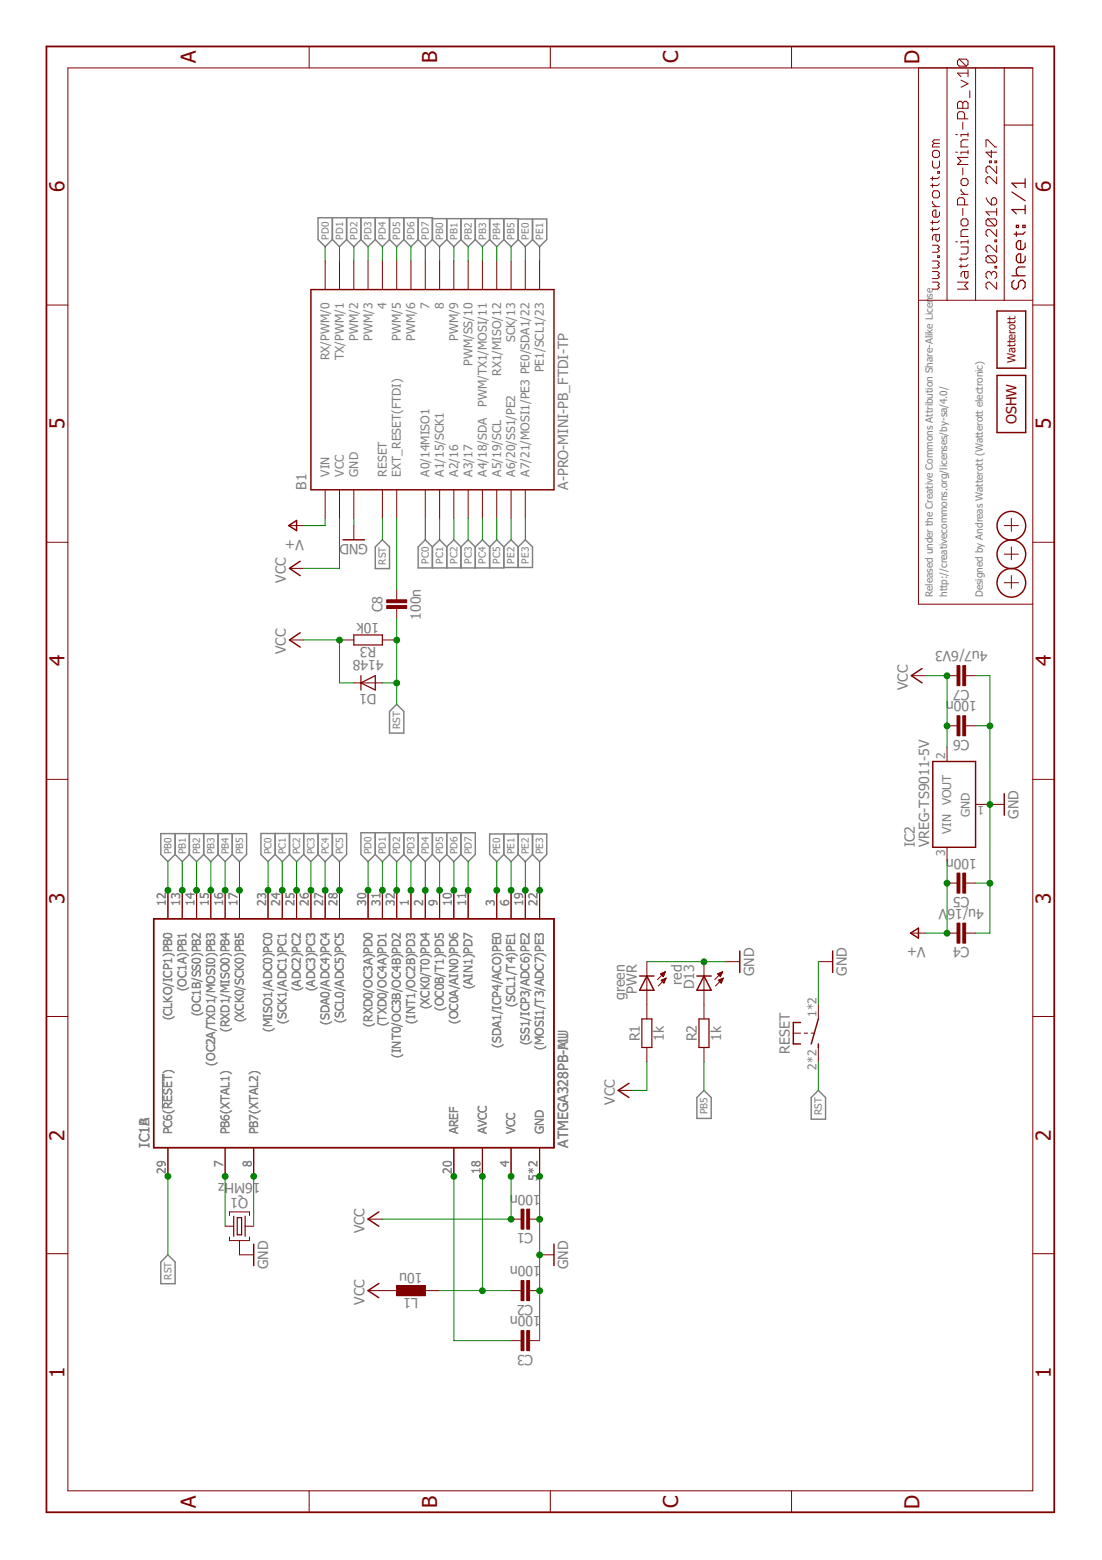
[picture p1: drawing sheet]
<svg xmlns="http://www.w3.org/2000/svg" width="210mm" height="297mm" viewBox="0 0 210 297" stroke-linecap="round" stroke-linejoin="round" font-family="sans-serif">
<path d="M30.9 204.5v6.7" fill="none" stroke="#808080" stroke-width=".19"/>
<g fill="none" stroke="#808080" stroke-width=".28">
<path d="M63.3 45.6l-1.4 1.4-1.3-1.4v-4.1h21.8v4.1M63.3 45.6l1.4 1.4 1.3-1.4M63.3 41.5v4.1M66 45.6l1.4 1.4 1.3-1.4M66 41.5v4.1M68.7 45.6l1.4 1.4 1.4-1.4M68.7 41.5v4.1M71.5 45.6l1.3 1.4 1.4-1.4M71.5 41.5v4.1M74.2 45.6l1.4 1.4 1.3-1.4M74.2 41.5v4.1M76.9 45.6l1.4 1.4 1.4-1.4"/>
<path d="M76.9 41.5v4.1M79.7 45.6l1.3 1.4 1.4-1.4M79.7 41.5v4.1M82.4 41.6h16.3v4M82.4 45.6l1.3 1.4 1.4-1.4M85.1 41.6v4M85.1 45.6l1.3 1.4 1.4-1.4M87.8 41.6v4M87.8 45.6l1.4 1.4 1.3-1.4M90.5 41.6v4M90.5 45.6l1.4 1.4 1.4-1.4M93.3 41.6v4"/>
<path d="M93.3 45.6l1.3 1.4 1.4-1.4M96 41.6v4M96 45.6l1.3 1.4 1.4-1.4M98.7 41.7h5.4v3.9l-1.3 1.4-1.4-1.4M98.7 45.6l1.4 1.4 1.3-1.4M101.4 41.7v3.9M71.5 104.1l1.3-1.3 1.4 1.3v4.2h-2.7zM82.4 104.1l-1.4-1.3-1.3 1.3v4h16.3v-4M82.4 104.1v4M82.4 104.1l1.3-1.3 1.4 1.3M85.1 104.1v4M85.1 104.1l1.3-1.3 1.4 1.3"/>
<path d="M87.8 104.1v4M87.8 104.1l1.4-1.3 1.3 1.3M90.5 104.1v4M90.5 104.1l1.4-1.3 1.4 1.3M93.3 104.1v4M93.3 104.1l1.3-1.3 1.4 1.3M96 104.1l1.3-1.3 1.4 1.3M98.7 104.1l1.4-1.3 1.3 1.3v4h-5.4M98.7 104.1v4M74.2 135.5l1.4-1.4 1.3 1.4v4.1h-2.7zM33.4 158.7v4M36.1 158.7v4"/>
<path d="M38.8 158.7v4M41.5 158.7v4M44.2 158.7v4M52.4 158.7v4M55.1 158.7v4M57.8 158.7v4M60.6 158.7v4M63.3 158.7v4M71.5 158.6v4.1M74.2 158.6v4.1M76.9 158.6v4.1M79.7 158.6v4.1"/>
<path d="M82.4 158.6v4.1M85.1 158.6v4.1M87.8 158.6v4.1M96 158.8v3.9M98.7 158.8v3.9M101.4 158.8v3.9M33.4 162.7l-1.4 1.4-1.4-1.4v-4h16.4v4l-1.4 1.4-1.4-1.4M33.4 162.7l1.3 1.4 1.4-1.4M36.1 162.7l1.3 1.4 1.4-1.4M38.8 162.7l1.4 1.4 1.3-1.4M41.5 162.7l1.4 1.4 1.3-1.4M52.4 162.7l-1.3 1.4-1.4-1.4v-4h16.3v4l-1.3 1.4-1.4-1.4"/>
<path d="M52.4 162.7l1.4 1.4 1.3-1.4M55.1 162.7l1.4 1.4 1.3-1.4M57.8 162.7l1.4 1.4 1.4-1.4M60.6 162.7l1.3 1.4 1.4-1.4M71.5 162.7l-1.4 1.4-1.4-1.4v-4.1h21.8v4.1l-1.3 1.4-1.4-1.4M71.5 162.7l1.3 1.4 1.4-1.4M74.2 162.7l1.4 1.4 1.3-1.4M76.9 162.7l1.4 1.4 1.4-1.4M79.7 162.7l1.3 1.4 1.4-1.4M82.4 162.7l1.3 1.4 1.4-1.4M85.1 162.7l1.3 1.4 1.4-1.4M96 162.7l-1.4 1.4-1.3-1.4v-3.9h10.8v3.9l-1.3 1.4-1.4-1.4"/>
<path d="M96 162.7l1.3 1.4 1.4-1.4M98.7 162.7l1.4 1.4 1.3-1.4M134.1 207.6l1.4 1.4v4h-2.8v-4zM154.5 209l1.4-1.4 1.3 1.4v4.1h-2.7zM32 238.9l1.4 1.4v4.1h-2.8v-4.1z"/>
</g>
<g fill="none" stroke="#800000" stroke-width=".19">
<path d="M12.9 12.9h183.8v271h-183.8zM58.9 8.8v4.1M104.8 8.8v4.1M150.8 8.8v4.1M174.9 12.9v102.1h21.8M180.4 12.9v44.3M182.7 11.3h1.3l.4 .3v.7l-.4 .3M182.7 19.3h.3l.4 .3 .3-.3h.3l.4 .3v1h-2v-1zM182.7 11.3l-.3 .3v.7l.3 .3h1.3M182.7 11.3l1.3 1.3M183 15.3l1.4 .6-1.4 .7M183.4 19.6v1"/>
<path d="M184.4 13.3v1.3M184.4 13.9h-2l.6 .7M184.7 17.3v1.3M185.8 12.9v44.3M191.3 12.9v44.3M177.6 30.6v1l.3 .4h.7l.3-.4v-1M177.6 33.7v.6M177.6 35v.7M177.6 38.3v.4l.7 .6M177.6 39.3h1.3M177.9 36.3h.7l.3 .4v.6l-.3 .4h-.7l-.3-.4v-.6zM177.9 28.6h.7l.3 .4v.7l-.3 .3h-.7l-.3-.3v-.7z"/>
<path d="M177.9 27.3l-.3 .3v.4h1.3M177.9 27.3h1M178.6 32.7h.3v.3h-.3zM178.9 33.7l-.3 .3h-1.3M178.9 35l-.3 .3h-1.3M178.9 26.6h-1l-.3 .4 .3 .3M182 29h.4M182 25.6h.4M183 36v.3l.7 .7M183 37h1.4M183.4 34h.6l.4 .3v.7l-.4 .3h-.6l-.4-.3v-.7zM183.4 23.3v1.3"/>
<path d="M183.4 32v1.3M183.4 39.7v1.3M183.7 22.6v-1l-.3-.3h-.7l-.3 .3v1h2M183.7 39v-1l-.3-.3h-.7l-.3 .3v1h2M184.4 25.6h-1.4v.4M184.4 26.6h-1l-.4 .4v1h1.4M184.4 29h-1.4v.3M184.4 25.3v.7M184.4 28.6v.7M184.4 30h-2l.6 .6-.6 .7h2M187.8 28v-1.4h.4l1.3 1.4h.3M187.8 37.7l.4 .6 .6 .7"/>
<path d="M188.5 30.6h.3v.4h-.3zM188.8 38l.4-.3h.3l.3 .3v.7l-.3 .3h-.7zM188.8 28.6v1.4l-1-1h2M189.5 30.6h.3v.4h-.3zM189.8 31.6v1.4l-1.3-1.4h-.3l-.4 .4v.7l.4 .3M189.8 33.7v1.3l-1.3-1.3h-.3l-.4 .3v.7l.4 .3M189.8 39.7v1.3M191.3 23.8h5.4M8.8 58.1h4.1M61.9 49.7v5.4M64.7 49.7v5.4M67.4 49.7v5.4"/>
<path d="M70.1 49.7v5.4M72.8 49.7v5.4M75.6 49.7v5.4M78.3 49.7v5.4M81 49.7v5.4M83.7 49.7v5.4M86.4 49.7v5.4M89.2 49.7v5.4M91.9 49.7v5.4M94.6 49.7v5.4M97.3 49.7v5.4M100.1 49.7v5.4"/>
<path d="M102.8 49.7v5.4M174.9 57.2h21.8M177.6 53.7h1l.3 .3-.3 .4 .3 .3-.3 .4h-1M177.6 51.7h1l.3 .3-.3 .4 .3 .3-.3 .3h-1M177.6 49.7h1l.3 .3-.3 .4 .3 .3-.3 .3h-1M177.6 46.7h1l.3 .3-.3 .4 .3 .3-.3 .3h-1M177.6 42v.7M177.6 43.3v.7M178.3 44.7v1l.3 .3 .3-.3v-1h-1l-.3 .3v.7M178.6 48.7h.3v.3h-.3zM178.9 43.3l-.3 .4h-1.3M178.9 40.3v.7l-.3 .3h-.7l-.3-.3v-.7l.3-.3h.4v1.3"/>
<path d="M178.9 42l-.3 .4h-1.3M182 46h.4M182.4 53.7h2l-.7 .7 .7 .7h-2M183 49v.7M183 50.4v.6M183 47h1.4v1l-.4 .4h-1M183.4 41.7h.6l.4 .3v.7l-.4 .3h-.6l-.4-.3v-.7zM183.7 51.7v1l.3 .3 .4-.3v-1h-1l-.4 .3v.7M184.4 43.7h-1l-.4 .3v1h1.4M184.4 46h-1.4v.4M184.4 45.7v.7M184.4 50.4l-.4 .3h-1.3"/>
<path d="M184.4 49l-.4 .4h-1.3M188.2 41.7h1.3l.3 .3v.7l-.3 .3M188.2 41.7l-.4 .3v.7l.4 .3h1.3M188.2 48.7h1.3l.3 .3v.7l-.3 .3M188.2 48.7l-.4 .3v.7l.4 .3h1.3M188.2 48.7l1.3 1.3M188.2 41.7l1.3 1.3M188.8 52l-.3-.3h-.3l-.4 .3v.7l.4 .3M188.8 52l.4-.3h.3l.3 .3v.7l-.3 .3M188.8 52v.4M189.5 50.7h.3v.3h-.3zM189.5 45.7h.3v.3h-.3z"/>
<path d="M189.8 53.7v1.4l-1.3-1.4h-.3l-.4 .3v.7l.4 .4M189.8 43.7v1.3l-1.3-1.3h-.3l-.4 .3v.7l.4 .3M189.8 46.7v1.3l-1.3-1.3h-.3l-.4 .3v.7l.4 .3M189.8 40.3h-2l.7 .7M196.7 58.1h4.1M61.9 93.3v5.4M64.7 93.3v5.4M67.4 93.3v5.4M72.8 93.3v5.4M75.6 93.3v5.4M81 93.3v5.4M83.7 93.3v5.4"/>
<path d="M86.4 93.3v5.4M89.2 93.3v5.4M91.9 93.3v5.4M94.6 93.3v5.4M97.3 93.3v5.4M100.1 93.3v5.4M192.6 98.7v2.5M8.8 103.3h4.1M55.1 100.1h2.7M55.1 108.2h2.7M67.4 100.1v2.7M75.6 112.3v1.9"/>
<path d="M75.6 115.9v1.9M191.3 111h2.7M191.3 105.5h2.7M191.3 100.1h2.7M192.6 104.1v2.5M192.6 109.6v2.5M196.7 103.3h4.1M55.1 121.9h2.7M64.7 121.9h2.7M67.4 130h5.4M72.8 121.9h2.8M173.6 128.7h2.7"/>
<path d="M180.4 138.2h1.9M180.4 128.7h1.9M183.9 138.2h1.9M183.9 128.7h1.9M8.8 148.4h4.1M180.4 142.3v2.7M185.8 153.2h5.5M196.7 148.4h4.1M32 169.5v5.4M34.7 169.5v5.4M37.4 169.5v5.4M40.2 169.5v5.4"/>
<path d="M42.9 169.5v5.4M45.6 169.5v5.4M51.1 169.5v5.4M53.8 169.5v5.4M56.5 169.5v5.4M59.2 169.5v5.4M61.9 169.5v5.4M64.7 169.5v5.4M70.1 169.5v5.4M72.8 169.5v5.4M75.6 169.5v5.4M78.3 169.5v5.4"/>
<path d="M81 169.5v5.4M83.7 169.5v5.4M86.4 169.5v5.4M89.2 169.5v5.4M94.6 169.5v5.4M97.3 169.5v5.4M100.1 169.5v5.4M102.8 169.5v5.4M173.6 177.7h2.7M180.4 161.3v2.8M180.4 168.1h1.9M180.4 177.7h1.9"/>
<path d="M183.9 168.1h1.9M183.9 177.7h1.9M8.8 193.5h4.1M123.2 183.1v10.9M123.2 199.5v2.7M125.8 185.4l.9-.4-.4 1zM125.9 186.6l1-.4-.4 1zM125.9 185.4v.1M126 185.3v.4M126 186.6v.2M126.2 185.3v.5M126.2 186.5v.4"/>
<path d="M126.3 185.2v.7M126.3 186.5v.5M126.4 185.1v.6M126.4 186.4v.8M126.6 185.1v.3M126.6 186.4v.6M126.7 185v.1M126.7 186.3v.4M126.7 185l-1.5 1.5M126.8 186.3v.1M126.9 186.2l-1.5 1.5M134.1 183.1v10.9"/>
<path d="M134.1 199.5v2.7M136.7 185.4l.5 .6M136.7 185.4v.1M136.8 185.4v.2M136.8 186.6v.1M137 185.3v.4M137 186.6v.2M137.1 185.3v.5M137.1 186.5v.4M137.2 185.2v.8M137.2 186.5v.6M137.4 185.1v.6"/>
<path d="M137.4 186.4v.8M137.5 185.1v.3M137.5 186.4v.5M137.6 185h.1M137.6 186.3v.3M137.6 185l-1.5 1.5M137.6 185l-.4 1M137.6 185l-.9 .4M137.8 186.2v.1M137.8 186.2l-1.5 1.5M137.8 186.2l-.4 1M137.8 186.2l-1 .4 .6 .6"/>
<path d="M138.2 183.1h2.7M151.1 196.7h1.4M153.2 196.7h.6M154.5 196.7h.7M155.9 183.1h2.7M155.9 191.3v2.7M155.9 199.5v2.7M196.7 193.5h4.1M32 218.5v5.5M42.9 218.5v5.5M48.3 218.5v5.5M86.4 218.5v5.5"/>
<path d="M91.9 218.5v5.5M97.3 218.5v5.5M102.8 218.5v5.5M117.8 207.6h2.7M8.8 238.7h4.1M42.9 233.5h1.6M43.7 231.5v-.7h3.8v.7M43.7 235.5v.7h3.8v-.7M45.6 236.2v2.7h2.7M46.7 233.5h1.6M70.1 232.1h2.7M97.3 232.1h2"/>
<path d="M100.9 232.1h1.9M102.8 238.9h2.7M196.7 238.7h4.1M70.1 245.7h5.5M75.6 244.8h5.4v1.9h-5.4zM81 245.7h2.7M97.3 245.7h2M97.3 255.3h2M100.9 245.7h1.9M100.9 255.3h1.9M58.9 283.9v4.1M104.8 283.9v4.1"/>
<path d="M150.8 283.9v4.1"/>
</g>
<g fill="none" stroke="#800000" stroke-width=".28">
<path d="M59.2 55.1h46.3v38.2h-46.3zM189.9 59.2h5.5v10.9h-5.5zM189.9 71.5h5.5v10.9h-5.5zM55 100.1l1.5-1v1.9zM57.2 106.9l-2.1 1.3 2.1 1.4M65.3 102.8h4.1M57.2 120.5l-2.1 1.4 2.1 1.3M175.6 127.3l-2 1.4 2 1.3M177.7 145h8.1v16.3h-8.1zM191.3 151.1v4.1M29.3 174.9h76.2v43.6h-76.2zM173.4 177.7l1.5-1v1.9z"/>
<path d="M121.8 185.8h2.8M123.2 185.8l1.4 2.8h-2.8zM132.7 185.8h2.8M134.1 185.8l1.4 2.8h-2.8zM140.9 181.1v4.1M152.5 194.7h-1.4v4.1h1.4M155.9 198.8v.7M155.9 194l-1.4 4.8M158.6 181.1v4.1M119.8 206.3l-2 1.3 2 1.4M48.3 236.9v4.1M72.2 230.8l-2.1 1.3 2.1 1.4"/>
<path d="M105.5 236.9v4.1M72.2 244.4l-2.1 1.3 2.1 1.4"/>
<circle cx="192.6" cy="100.1" r="2.73"/>
<circle cx="192.6" cy="111" r="2.73"/>
<circle cx="192.6" cy="105.5" r="2.73"/>
</g>
<path d="M8.8 8.8h192v279.2h-192z" fill="none" stroke="#800000" stroke-width=".34"/>
<g fill="none" stroke="#800000" stroke-width=".23">
<path d="M192.7 36.6l2.6 1.6M195.3 39.9h-2.6l.9 .8M195.3 34v1.7M195.3 39.1v1.6M195.3 34.9h-2.6l.9 .8M192.7 52.5h2.6M193.2 53.4l-.5 .4v.8l.5 .4h.4l.4-.4v-.8l.4-.4h.4l.5 .4v.8l-.5 .4M193.6 42.9h.4v.4h-.4zM193.6 44.2v.8M194.8 42.9h.5v.4h-.5zM195.3 46.2v.9l-.5 .4h-.8l-.4-.4v-.9l.4-.4h.4v1.7M195.3 48.8v.8l-.5 .4h-.8l-.4-.4v-.8l.4-.5h.4v1.7"/>
<path d="M195.3 50.8h-1.3l-.4 .5v.8l.4 .4M195.3 44.2l-.5 .4h-1.6M67.4 120.9h5.4v1.9h-5.4zM68.7 130l2.8-1.3v2.7zM68.7 128.7v2.7M122.3 194h1.9v5.5h-1.9zM133.1 194h1.9v5.5h-1.9zM44.5 231.6v3.8M45.2 231.9h.8v3.2h-.8zM46.7 231.6v3.8"/>
</g>
<g fill="#800000" stroke="#800000" stroke-width=".19">
<path d="M182.3 166.2h.5v3.9h-.5z"/>
<path d="M183.4 166.2h.5v3.9h-.5z"/>
<path d="M182.3 136.3h.5v3.8h-.5z"/>
<path d="M183.4 136.3h.5v3.8h-.5z"/>
<path d="M182.3 126.7h.5v3.9h-.5z"/>
<path d="M183.4 126.7h.5v3.9h-.5z"/>
<path d="M99.3 243.8h.5v3.8h-.5z"/>
<path d="M100.3 243.8h.6v3.8h-.6z"/>
<path d="M99.3 253.4h.5v3.8h-.5z"/>
<path d="M100.3 253.4h.6v3.8h-.6z"/>
<path d="M75.5 244.8h5.5v1.9h-5.5z"/>
<path d="M182.3 175.8h.5v3.8h-.5z"/>
<path d="M183.4 175.8h.5v3.8h-.5z"/>
<path d="M73.7 114.2h3.8v.6h-3.8z"/>
<path d="M73.7 115.3h3.8v.6h-3.8z"/>
<path d="M99.3 230.2h.5v3.8h-.5z"/>
<path d="M100.3 230.2h.6v3.8h-.6z"/>
</g>
<g fill="#008000" stroke="#008000" stroke-width=".19">
<circle cx="102.8" cy="224" r=".55"/>
<circle cx="102.8" cy="232.2" r=".55"/>
<circle cx="102.8" cy="245.8" r=".55"/>
<circle cx="102.8" cy="239" r=".55"/>
<circle cx="188.6" cy="138.2" r=".55"/>
<circle cx="188.6" cy="153.2" r=".55"/>
<circle cx="188.6" cy="168.2" r=".55"/>
<circle cx="134.1" cy="183.1" r=".55"/>
<circle cx="97.3" cy="224" r=".55"/>
<circle cx="97.3" cy="232.2" r=".55"/>
<circle cx="180.4" cy="138.2" r=".55"/>
<circle cx="180.4" cy="128.7" r=".55"/>
<circle cx="64.7" cy="121.9" r=".55"/>
<circle cx="102.8" cy="169.5" r=".55"/>
<circle cx="100.1" cy="169.5" r=".55"/>
<circle cx="97.3" cy="169.5" r=".55"/>
<circle cx="94.6" cy="169.5" r=".55"/>
<circle cx="89.2" cy="169.5" r=".55"/>
<circle cx="86.4" cy="169.5" r=".55"/>
<circle cx="83.7" cy="169.5" r=".55"/>
<circle cx="81" cy="169.5" r=".55"/>
<circle cx="78.3" cy="169.5" r=".55"/>
<circle cx="75.6" cy="169.5" r=".55"/>
<circle cx="72.8" cy="169.5" r=".55"/>
<circle cx="70.1" cy="169.5" r=".55"/>
<circle cx="32" cy="169.5" r=".55"/>
<circle cx="34.7" cy="169.5" r=".55"/>
<circle cx="37.4" cy="169.5" r=".55"/>
<circle cx="40.2" cy="169.5" r=".55"/>
<circle cx="42.9" cy="169.5" r=".55"/>
<circle cx="45.6" cy="169.5" r=".55"/>
<circle cx="51.1" cy="169.5" r=".55"/>
<circle cx="53.8" cy="169.5" r=".55"/>
<circle cx="56.5" cy="169.5" r=".55"/>
<circle cx="59.2" cy="169.5" r=".55"/>
<circle cx="61.9" cy="169.5" r=".55"/>
<circle cx="64.7" cy="169.5" r=".55"/>
<circle cx="32" cy="224" r=".55"/>
<circle cx="75.6" cy="121.9" r=".55"/>
<circle cx="75.6" cy="130" r=".55"/>
<circle cx="91.9" cy="245.8" r=".55"/>
<circle cx="91.9" cy="224" r=".55"/>
<circle cx="86.4" cy="224" r=".55"/>
<circle cx="48.3" cy="224" r=".55"/>
<circle cx="42.9" cy="224" r=".55"/>
<circle cx="180.4" cy="168.2" r=".55"/>
<circle cx="180.4" cy="177.7" r=".55"/>
</g>
<g fill="none" stroke="#008000" stroke-width=".19">
<path d="M61.9 47v2.7M64.7 47v2.7M67.4 47v2.7M70.1 47v2.7M72.8 47v2.7M75.6 47v2.7M78.3 47v2.7M81 47v2.7M83.7 47v2.7M86.4 47v2.7M89.2 47v2.7M91.9 47v2.7"/>
<path d="M94.6 47v2.7M97.3 47v2.7M100.1 47v2.7M102.8 47v2.7M61.9 98.7v1.4h-4.1M64.7 98.7v9.5h-6.9M67.4 98.7v1.4M72.8 98.7v4.1M75.6 98.7v13.6M81 98.7v4.1M83.7 98.7v4.1M86.4 98.7v4.1"/>
<path d="M89.2 98.7v4.1M91.9 98.7v4.1M94.6 98.7v4.1M97.3 98.7v4.1M100.1 98.7v4.1M75.6 117.8v16.3M57.8 121.9h6.9v8.1h2.7M72.8 130h2.8M176.3 128.7h4.1v13.6M185.8 128.7h2.8v49h-2.8M185.8 138.2h2.8M32 164.1v5.4"/>
<path d="M34.7 164.1v5.4M37.4 164.1v5.4M40.2 164.1v5.4M42.9 164.1v5.4M45.6 164.1v5.4M51.1 164.1v5.4M53.8 164.1v5.4M56.5 164.1v5.4M59.2 164.1v5.4M61.9 164.1v5.4M64.7 164.1v5.4M70.1 164.1v5.4"/>
<path d="M72.8 164.1v5.4M75.6 164.1v5.4M78.3 164.1v5.4M81 164.1v5.4M83.7 164.1v5.4M86.4 164.1v5.4M89.2 164.1v5.4M94.6 164.1v5.4M97.3 164.1v5.4M100.1 164.1v5.4M102.8 164.1v5.4M180.4 164.1v13.6h-4.1"/>
<path d="M185.8 168.1h2.8M123.2 183.1h15M155.9 183.1v8.2M123.2 202.2v5.4h-2.7M134.1 202.2v5.4M155.9 202.2v5.4M32 224v14.9M42.9 224v9.5M48.3 224v9.5M86.4 224v31.3h10.9M91.9 224v21.7M97.3 224v8.1h-24.5"/>
<path d="M102.8 224v31.3M83.7 245.7h13.6"/>
</g>
<g font-size="3.9" fill="#800000">
<text x="37.3" y="12.1" transform="rotate(-90 37.3 12.1)">A</text>
<text x="83.2" y="12.1" transform="rotate(-90 83.2 12.1)">B</text>
<text x="129.2" y="12.1" transform="rotate(-90 129.2 12.1)">C</text>
<text x="175.1" y="12.2" transform="rotate(-90 175.1 12.2)">D</text>
<text x="12.3" y="36.6" transform="rotate(-90 12.3 36.6)">6</text>
<text x="200.2" y="36.6" transform="rotate(-90 200.2 36.6)">6</text>
<text x="12.3" y="81.7" transform="rotate(-90 12.3 81.7)">5</text>
<text x="200.2" y="81.7" transform="rotate(-90 200.2 81.7)">5</text>
<text x="12.3" y="126.9" transform="rotate(-90 12.3 126.9)">4</text>
<text x="200.2" y="126.9" transform="rotate(-90 200.2 126.9)">4</text>
<text x="12.3" y="172.1" transform="rotate(-90 12.3 172.1)">3</text>
<text x="200.2" y="172.1" transform="rotate(-90 200.2 172.1)">3</text>
<text x="12.3" y="217.2" transform="rotate(-90 12.3 217.2)">2</text>
<text x="200.2" y="217.2" transform="rotate(-90 200.2 217.2)">2</text>
<text x="12.3" y="262.4" transform="rotate(-90 12.3 262.4)">1</text>
<text x="200.2" y="262.4" transform="rotate(-90 200.2 262.4)">1</text>
<text x="37.3" y="287.1" transform="rotate(-90 37.3 287.1)">A</text>
<text x="83.2" y="287.1" transform="rotate(-90 83.2 287.1)">B</text>
<text x="129.2" y="287.1" transform="rotate(-90 129.2 287.1)">C</text>
<text x="175.1" y="287.2" transform="rotate(-90 175.1 287.2)">D</text>
</g>
<text font-size="2.7" fill="#800000" x="193.6" y="80.8" transform="rotate(-90 193.6 80.8)">OSHW</text>
<g font-size="2.7" fill="#808080">
<text x="58.4" y="93.3" transform="rotate(-90 58.4 93.3)">B1</text>
<text x="108.2" y="93.3" transform="rotate(-90 108.2 93.3)">A-PRO-MINI-PB_FTDI-TP</text>
<text x="57.9" y="102.8" transform="rotate(-180 57.9 102.8)">V+</text>
<text x="70.1" y="103.6" transform="rotate(-180 70.1 103.6)">GND</text>
<text x="54.5" y="111" transform="rotate(-90 54.5 111)">VCC</text>
<text x="72.2" y="118.6" transform="rotate(-180 72.2 118.6)">10k</text>
<text x="72.8" y="116.6" transform="rotate(-90 72.8 116.6)">C8</text>
<text x="80.2" y="118" transform="rotate(-90 80.2 118)">100n</text>
<text x="54.5" y="124.6" transform="rotate(-90 54.5 124.6)">VCC</text>
<text x="71.7" y="123.2" transform="rotate(-180 71.7 123.2)">R3</text>
<text x="73" y="125.7" transform="rotate(-180 73 125.7)">4148</text>
<text x="188.1" y="124" transform="rotate(-180 188.1 124)">4u7/6V3</text>
<text x="172.9" y="131.4" transform="rotate(-90 172.9 131.4)">VCC</text>
<text x="184.6" y="131.4" transform="rotate(-180 184.6 131.4)">C7</text>
<text x="71.7" y="132.2" transform="rotate(-180 71.7 132.2)">D1</text>
<text x="186.1" y="133.6" transform="rotate(-180 186.1 133.6)">100n</text>
<text x="184.6" y="140.9" transform="rotate(-180 184.6 140.9)">C6</text>
<text x="194" y="155.9" transform="rotate(-90 194 155.9)">GND</text>
<text x="174.3" y="161.3" transform="rotate(-90 174.3 161.3)">IC2</text>
<text x="177" y="161.3" transform="rotate(-90 177 161.3)">VREG-TS9011-5V</text>
<text x="186.1" y="163.5" transform="rotate(-180 186.1 163.5)">100n</text>
<text x="184.6" y="170.9" transform="rotate(-180 184.6 170.9)">C5</text>
<text x="187.4" y="173" transform="rotate(-180 187.4 173)">4u/16V</text>
<text x="143.6" y="185.8" transform="rotate(-90 143.6 185.8)">GND</text>
<text x="161.3" y="185.8" transform="rotate(-90 161.3 185.8)">GND</text>
<text x="176.3" y="180.4" transform="rotate(-180 176.3 180.4)">V+</text>
<text x="184.6" y="180.4" transform="rotate(-180 184.6 180.4)">C4</text>
<text x="119" y="190.5" transform="rotate(-90 119 190.5)">green</text>
<text x="121.3" y="189.2" transform="rotate(-90 121.3 189.2)">PWR</text>
<text x="129.9" y="187.5" transform="rotate(-90 129.9 187.5)">red</text>
<text x="132.2" y="188.4" transform="rotate(-90 132.2 188.4)">D13</text>
<text x="121.8" y="198.3" transform="rotate(-90 121.8 198.3)">R1</text>
<text x="126.5" y="198.1" transform="rotate(-90 126.5 198.1)">1k</text>
<text x="132.7" y="198.3" transform="rotate(-90 132.7 198.3)">R2</text>
<text x="137.4" y="198.1" transform="rotate(-90 137.4 198.1)">1k</text>
<text x="150.4" y="200.6" transform="rotate(-90 150.4 200.6)">RESET</text>
<text x="117.1" y="210.3" transform="rotate(-90 117.1 210.3)">VCC</text>
<text x="28.4" y="218.5" transform="rotate(-90 28.4 218.5)">IC1A</text>
<text x="28.4" y="218.5" transform="rotate(-90 28.4 218.5)">IC1B</text>
<text x="108.2" y="218.5" transform="rotate(-90 108.2 218.5)">ATMEGA328PB-AU</text>
<text x="108.2" y="218.5" transform="rotate(-90 108.2 218.5)">ATMEGA328PB-MU</text>
<text x="42.8" y="225.3" transform="rotate(-180 42.8 225.3)">z</text>
<text x="48.1" y="225.3" transform="rotate(-180 48.1 225.3)">6MH</text>
<text x="49.6" y="225.3" transform="rotate(-180 49.6 225.3)">1</text>
<text x="103" y="227.5" transform="rotate(-180 103 227.5)">100n</text>
<text x="47.3" y="228" transform="rotate(-180 47.3 228)">Q1</text>
<text x="69.4" y="234.9" transform="rotate(-90 69.4 234.9)">VCC</text>
<text x="101.6" y="234.9" transform="rotate(-180 101.6 234.9)">C1</text>
<text x="51.1" y="241.7" transform="rotate(-90 51.1 241.7)">GND</text>
<text x="80.5" y="242.5" transform="rotate(-180 80.5 242.5)">10u</text>
<text x="103" y="241.1" transform="rotate(-180 103 241.1)">100n</text>
<text x="108.2" y="241.7" transform="rotate(-90 108.2 241.7)">GND</text>
<text x="69.4" y="248.5" transform="rotate(-90 69.4 248.5)">VCC</text>
<text x="79.7" y="247.1" transform="rotate(-180 79.7 247.1)">L1</text>
<text x="101.6" y="248.5" transform="rotate(-180 101.6 248.5)">C2</text>
<text x="103" y="250.6" transform="rotate(-180 103 250.6)">100n</text>
<text x="101.6" y="258" transform="rotate(-180 101.6 258)">C3</text>
</g>
<g font-size="2.3" fill="#808080">
<text x="73.6" y="58.9" transform="rotate(-90 73.6 58.9)">4</text>
<text x="81.8" y="58.9" transform="rotate(-90 81.8 58.9)">7</text>
<text x="84.5" y="58.9" transform="rotate(-90 84.5 58.9)">8</text>
<text x="68.2" y="64.9" transform="rotate(-90 68.2 64.9)">PWM/2</text>
<text x="70.9" y="64.9" transform="rotate(-90 70.9 64.9)">PWM/3</text>
<text x="76.4" y="64.9" transform="rotate(-90 76.4 64.9)">PWM/5</text>
<text x="79.1" y="64.9" transform="rotate(-90 79.1 64.9)">PWM/6</text>
<text x="87.3" y="64.9" transform="rotate(-90 87.3 64.9)">PWM/9</text>
<text x="98.2" y="65.1" transform="rotate(-90 98.2 65.1)">SCK/13</text>
<text x="62.8" y="68.6" transform="rotate(-90 62.8 68.6)">RX/PWM/0</text>
<text x="65.5" y="68.5" transform="rotate(-90 65.5 68.5)">TX/PWM/1</text>
<text x="90" y="69.7" transform="rotate(-90 90 69.7)">PWM/SS/10</text>
<text x="95.4" y="71.6" transform="rotate(-90 95.4 71.6)">RX1/MISO/12</text>
<text x="103.6" y="70.9" transform="rotate(-90 103.6 70.9)">PE1/SCL1/23</text>
<text x="92.7" y="77.5" transform="rotate(-90 92.7 77.5)">PWM/TX1/MOSI/11</text>
<text x="62.8" y="90.8" transform="rotate(-90 62.8 90.8)">VIN</text>
<text x="65.5" y="90.8" transform="rotate(-90 65.5 90.8)">VCC</text>
<text x="68.2" y="90.8" transform="rotate(-90 68.2 90.8)">GND</text>
<text x="73.7" y="90.8" transform="rotate(-90 73.7 90.8)">RESET</text>
<text x="76.4" y="90.8" transform="rotate(-90 76.4 90.8)">EXT_RESET(FTDI)</text>
<text x="81.8" y="90.8" transform="rotate(-90 81.8 90.8)">A0/14MISO1</text>
<text x="84.5" y="90.8" transform="rotate(-90 84.5 90.8)">A1/15/SCK1</text>
<text x="87.3" y="90.8" transform="rotate(-90 87.3 90.8)">A2/16</text>
<text x="90" y="90.8" transform="rotate(-90 90 90.8)">A3/17</text>
<text x="92.7" y="90.8" transform="rotate(-90 92.7 90.8)">A4/18/SDA</text>
<text x="95.4" y="90.8" transform="rotate(-90 95.4 90.8)">A5/19/SCL</text>
<text x="98.2" y="90.8" transform="rotate(-90 98.2 90.8)">A6/20/SS1/PE2</text>
<text x="100.9" y="90.8" transform="rotate(-90 100.9 90.8)">A7/21/MOSI1/PE3 PE0/SDA1/22</text>
<text x="180" y="144.6" transform="rotate(-90 180 144.6)">2</text>
<text x="181.2" y="153.4" transform="rotate(-90 181.2 153.4)">VOUT</text>
<text x="184.7" y="155.6" transform="rotate(-90 184.7 155.6)">GND</text>
<text x="187.5" y="153.5" transform="rotate(-180 187.5 153.5)">1</text>
<text x="181.2" y="158.8" transform="rotate(-90 181.2 158.8)">VIN</text>
<text x="180" y="163" transform="rotate(-90 180 163)">3</text>
<text x="31.6" y="172.4" transform="rotate(-90 31.6 172.4)">12</text>
<text x="34.3" y="172.4" transform="rotate(-90 34.3 172.4)">13</text>
<text x="37.1" y="172.4" transform="rotate(-90 37.1 172.4)">14</text>
<text x="39.8" y="172.4" transform="rotate(-90 39.8 172.4)">15</text>
<text x="42.5" y="172.4" transform="rotate(-90 42.5 172.4)">16</text>
<text x="45.2" y="172.4" transform="rotate(-90 45.2 172.4)">17</text>
<text x="50.7" y="172.4" transform="rotate(-90 50.7 172.4)">23</text>
<text x="53.4" y="172.4" transform="rotate(-90 53.4 172.4)">24</text>
<text x="56.1" y="172.4" transform="rotate(-90 56.1 172.4)">25</text>
<text x="58.8" y="172.4" transform="rotate(-90 58.8 172.4)">26</text>
<text x="61.6" y="172.4" transform="rotate(-90 61.6 172.4)">27</text>
<text x="64.3" y="172.4" transform="rotate(-90 64.3 172.4)">28</text>
<text x="69.7" y="172.4" transform="rotate(-90 69.7 172.4)">30</text>
<text x="72.5" y="172.4" transform="rotate(-90 72.5 172.4)">31</text>
<text x="75.2" y="172.4" transform="rotate(-90 75.2 172.4)">32</text>
<text x="77.9" y="172.4" transform="rotate(-90 77.9 172.4)">1</text>
<text x="80.6" y="172.4" transform="rotate(-90 80.6 172.4)">2</text>
<text x="83.3" y="172.4" transform="rotate(-90 83.3 172.4)">9</text>
<text x="86.1" y="172.4" transform="rotate(-90 86.1 172.4)">10</text>
<text x="88.8" y="172.4" transform="rotate(-90 88.8 172.4)">11</text>
<text x="94.2" y="172.4" transform="rotate(-90 94.2 172.4)">3</text>
<text x="97" y="172.4" transform="rotate(-90 97 172.4)">6</text>
<text x="99.7" y="172.4" transform="rotate(-90 99.7 172.4)">19</text>
<text x="102.4" y="172.4" transform="rotate(-90 102.4 172.4)">22</text>
<text x="35.5" y="188.8" transform="rotate(-90 35.5 188.8)">(OC1A)PB1</text>
<text x="57.3" y="188.7" transform="rotate(-90 57.3 188.7)">(ADC2)PC2</text>
<text x="60" y="188.7" transform="rotate(-90 60 188.7)">(ADC3)PC3</text>
<text x="90" y="188.4" transform="rotate(-90 90 188.4)">(AIN1)PD7</text>
<text x="98.2" y="191.7" transform="rotate(-90 98.2 191.7)">(SCL1/T4)PE1</text>
<text x="32.8" y="194.3" transform="rotate(-90 32.8 194.3)">(CLKO/ICP1)PB0</text>
<text x="38.2" y="193.5" transform="rotate(-90 38.2 193.5)">(OC1B/SS0)PB2</text>
<text x="43.7" y="196.5" transform="rotate(-90 43.7 196.5)">(RXD1/MISO0)PB4</text>
<text x="46.4" y="194.6" transform="rotate(-90 46.4 194.6)">(XCK0/SCK0)PB5</text>
<text x="51.9" y="196.5" transform="rotate(-90 51.9 196.5)">(MISO1/ADC0)PC0</text>
<text x="54.6" y="194.9" transform="rotate(-90 54.6 194.9)">(SCK1/ADC1)PC1</text>
<text x="62.8" y="195.1" transform="rotate(-90 62.8 195.1)">(SDA0/ADC4)PC4</text>
<text x="65.5" y="194.7" transform="rotate(-90 65.5 194.7)">(SCL0/ADC5)PC5</text>
<text x="70.9" y="195.5" transform="rotate(-90 70.9 195.5)">(RXD0/OC3A)PD0</text>
<text x="73.6" y="195.4" transform="rotate(-90 73.6 195.4)">(TXD0/OC4A)PD1</text>
<text x="79.1" y="194.9" transform="rotate(-90 79.1 194.9)">(INT1/OC2B)PD3</text>
<text x="81.8" y="192.2" transform="rotate(-90 81.8 192.2)">(XCK0/T0)PD4</text>
<text x="84.5" y="192.5" transform="rotate(-90 84.5 192.5)">(OC0B/T1)PD5</text>
<text x="87.3" y="194.9" transform="rotate(-90 87.3 194.9)">(OC0A/AIN0)PD6</text>
<text x="155.5" y="193.6" transform="rotate(-90 155.5 193.6)">1*2</text>
<text x="41" y="202.9" transform="rotate(-90 41 202.9)">(OC2A/TXD1/MOSI0)PB3</text>
<text x="76.4" y="201.4" transform="rotate(-90 76.4 201.4)">(INT0/OC3B/OC4B)PD2</text>
<text x="95.4" y="199.5" transform="rotate(-90 95.4 199.5)">(SDA1/ICP4/ACO)PE0</text>
<text x="100.9" y="199.1" transform="rotate(-90 100.9 199.1)">(SS1/ICP3/ADC6)PE2</text>
<text x="103.6" y="199.9" transform="rotate(-90 103.6 199.9)">(MOSI1/T3/ADC7)PE3</text>
<text x="155.5" y="203.6" transform="rotate(-90 155.5 203.6)">2*2</text>
<text x="32.8" y="216" transform="rotate(-90 32.8 216)">PC6(RESET)</text>
<text x="43.7" y="216" transform="rotate(-90 43.7 216)">PB6(XTAL1)</text>
<text x="49.1" y="216" transform="rotate(-90 49.1 216)">PB7(XTAL2)</text>
<text x="87.3" y="216" transform="rotate(-90 87.3 216)">AREF</text>
<text x="92.7" y="216" transform="rotate(-90 92.7 216)">AVCC</text>
<text x="98.2" y="216" transform="rotate(-90 98.2 216)">VCC</text>
<text x="103.6" y="216" transform="rotate(-90 103.6 216)">GND</text>
<text x="31.6" y="223.6" transform="rotate(-90 31.6 223.6)">29</text>
<text x="42.5" y="222.3" transform="rotate(-90 42.5 222.3)">7</text>
<text x="47.9" y="222.3" transform="rotate(-90 47.9 222.3)">8</text>
<text x="86.1" y="223.6" transform="rotate(-90 86.1 223.6)">20</text>
<text x="91.5" y="223.6" transform="rotate(-90 91.5 223.6)">18</text>
<text x="97" y="222.3" transform="rotate(-90 97 222.3)">4</text>
<text x="102.4" y="224.8" transform="rotate(-90 102.4 224.8)">5*2</text>
</g>
<text font-size="2.1" fill="#800000" x="193.4" y="69.2" transform="rotate(-90 193.4 69.2)">Watterott</text>
<g font-size="1.9" fill="#808080">
<text x="62.6" y="45.6" transform="rotate(-90 62.6 45.6)">PD0</text>
<text x="65.3" y="45.6" transform="rotate(-90 65.3 45.6)">PD1</text>
<text x="68.1" y="45.6" transform="rotate(-90 68.1 45.6)">PD2</text>
<text x="70.8" y="45.6" transform="rotate(-90 70.8 45.6)">PD3</text>
<text x="73.5" y="45.6" transform="rotate(-90 73.5 45.6)">PD4</text>
<text x="76.2" y="45.6" transform="rotate(-90 76.2 45.6)">PD5</text>
<text x="79" y="45.6" transform="rotate(-90 79 45.6)">PD6</text>
<text x="81.7" y="45.6" transform="rotate(-90 81.7 45.6)">PD7</text>
<text x="84.4" y="45.6" transform="rotate(-90 84.4 45.6)">PB0</text>
<text x="87.1" y="45.6" transform="rotate(-90 87.1 45.6)">PB1</text>
<text x="89.9" y="45.6" transform="rotate(-90 89.9 45.6)">PB2</text>
<text x="92.6" y="45.6" transform="rotate(-90 92.6 45.6)">PB3</text>
<text x="95.3" y="45.6" transform="rotate(-90 95.3 45.6)">PB4</text>
<text x="98" y="45.6" transform="rotate(-90 98 45.6)">PB5</text>
<text x="100.7" y="45.6" transform="rotate(-90 100.7 45.6)">PE0</text>
<text x="103.5" y="45.6" transform="rotate(-90 103.5 45.6)">PE1</text>
<text x="177.7" y="56.7" transform="rotate(-90 177.7 56.7)">se</text>
<text x="73.5" y="107.5" transform="rotate(-90 73.5 107.5)">RST</text>
<text x="81.7" y="107.4" transform="rotate(-90 81.7 107.4)">PC0</text>
<text x="84.4" y="107.4" transform="rotate(-90 84.4 107.4)">PC1</text>
<text x="87.1" y="107.4" transform="rotate(-90 87.1 107.4)">PC2</text>
<text x="89.8" y="107.4" transform="rotate(-90 89.8 107.4)">PC3</text>
<text x="92.6" y="107.4" transform="rotate(-90 92.6 107.4)">PC4</text>
<text x="95.3" y="107.4" transform="rotate(-90 95.3 107.4)">PC5</text>
<text x="98" y="107.3" transform="rotate(-90 98 107.3)">PE2</text>
<text x="100.7" y="107.3" transform="rotate(-90 100.7 107.3)">PE3</text>
<text x="177.7" y="113.7" transform="rotate(-90 177.7 113.7)">Released under the Creative Commons Attribution Share-Alike Licen</text>
<text x="180.4" y="113.7" transform="rotate(-90 180.4 113.7)">http://creativecommons.org/licenses/by-sa/4.0/</text>
<text x="187.2" y="113.7" transform="rotate(-90 187.2 113.7)">Designed by Andreas Watterott (Watterott electronic)</text>
<text x="76.2" y="138.8" transform="rotate(-90 76.2 138.8)">RST</text>
<text x="32.7" y="162.7" transform="rotate(-90 32.7 162.7)">PB0</text>
<text x="35.4" y="162.7" transform="rotate(-90 35.4 162.7)">PB1</text>
<text x="38.1" y="162.7" transform="rotate(-90 38.1 162.7)">PB2</text>
<text x="40.8" y="162.7" transform="rotate(-90 40.8 162.7)">PB3</text>
<text x="43.6" y="162.7" transform="rotate(-90 43.6 162.7)">PB4</text>
<text x="46.3" y="162.7" transform="rotate(-90 46.3 162.7)">PB5</text>
<text x="51.7" y="162.7" transform="rotate(-90 51.7 162.7)">PC0</text>
<text x="54.5" y="162.7" transform="rotate(-90 54.5 162.7)">PC1</text>
<text x="57.2" y="162.7" transform="rotate(-90 57.2 162.7)">PC2</text>
<text x="59.9" y="162.7" transform="rotate(-90 59.9 162.7)">PC3</text>
<text x="62.6" y="162.7" transform="rotate(-90 62.6 162.7)">PC4</text>
<text x="65.3" y="162.7" transform="rotate(-90 65.3 162.7)">PC5</text>
<text x="70.8" y="162.7" transform="rotate(-90 70.8 162.7)">PD0</text>
<text x="73.5" y="162.7" transform="rotate(-90 73.5 162.7)">PD1</text>
<text x="76.2" y="162.7" transform="rotate(-90 76.2 162.7)">PD2</text>
<text x="79" y="162.7" transform="rotate(-90 79 162.7)">PD3</text>
<text x="81.7" y="162.7" transform="rotate(-90 81.7 162.7)">PD4</text>
<text x="84.4" y="162.7" transform="rotate(-90 84.4 162.7)">PD5</text>
<text x="87.1" y="162.7" transform="rotate(-90 87.1 162.7)">PD6</text>
<text x="89.9" y="162.7" transform="rotate(-90 89.9 162.7)">PD7</text>
<text x="95.3" y="162.7" transform="rotate(-90 95.3 162.7)">PE0</text>
<text x="98" y="162.7" transform="rotate(-90 98 162.7)">PE1</text>
<text x="100.7" y="162.7" transform="rotate(-90 100.7 162.7)">PE2</text>
<text x="103.5" y="162.7" transform="rotate(-90 103.5 162.7)">PE3</text>
<text x="134.8" y="212.2" transform="rotate(-90 134.8 212.2)">PB5</text>
<text x="156.6" y="212.4" transform="rotate(-90 156.6 212.4)">RST</text>
<text x="32.7" y="243.7" transform="rotate(-90 32.7 243.7)">RST</text>
</g>
</svg>
